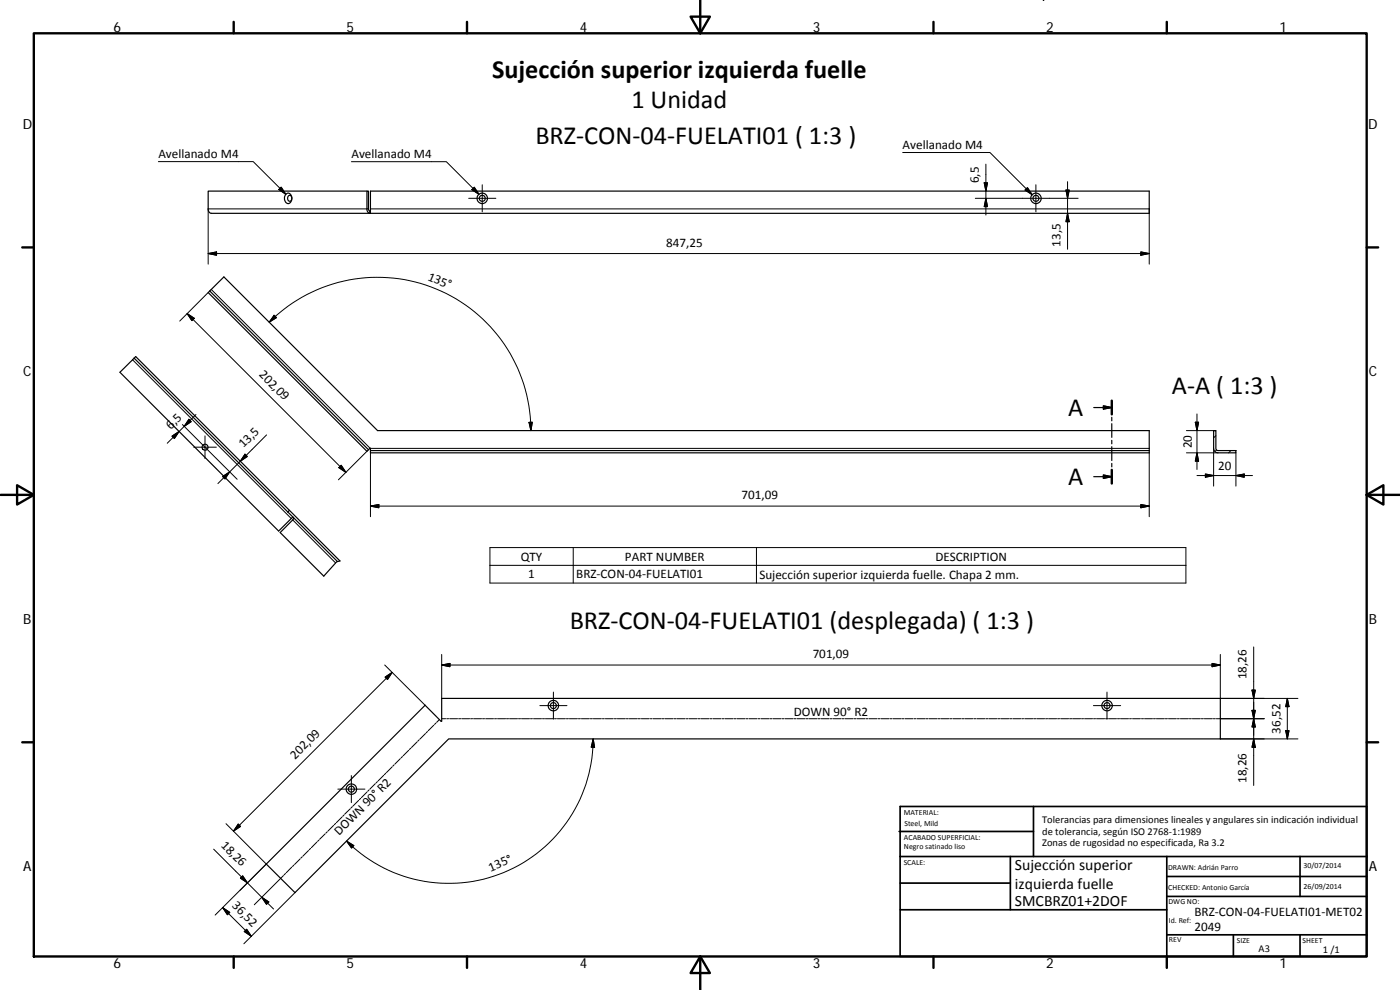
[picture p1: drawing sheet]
<svg xmlns="http://www.w3.org/2000/svg" width="420mm" height="297mm" viewBox="0 0 420 297" stroke-linecap="round" stroke-linejoin="round" font-family="sans-serif">
<g fill="none" stroke="#000" stroke-width=".36">
<path d="M313.2 0h.1M85.9 58.2a1.22 1.22 0 0 1 1.4 .2 1.22 1.22 0 0 1 .3 1.4 1.1 1.1 0 0 1-1.1 1.3 1.1 1.1 0 0 1-1.1-1.3l.1-.9zM86.5 58.8a.77 .77 0 0 1 1.1 .2 .77 .77 0 0 1-.2 1.1 .73 .73 0 0 1-1 0 .73 .73 0 0 1 0-1.1zM110.1 57.3h-47.6v5.4a1.18 1.18 0 0 0 .9 1.3h281.5v-6.7h-233.7v6.7M110.1 57.3h.5v5.4l.5 .7v.6a1.14 1.14 0 0 1-1-1.3zM111.1 63.4h.1M111.1 63.4v.6M63 87.3l4.2-4.2 46.1 46.1h231.6v6M63 87.3l-.5 .5 47.6 47.6 .5-.5M63 87.3l47.6 47.6M40.2 107.5l46.2 46.1M40.2 107.5l-4.2 4.2 47.6 47.6 4.3-4.2"/>
<path d="M40.2 107.5l.5-.5 61.3 61.3-1 .3-3.8 4.3-13.1-13.1 3.8-3.8 .1-.8M110.6 134.9l.3-.3a.34 .34 0 0 1 .4 .2 .34 .34 0 0 1-.1 .4v.7h233.7v-.7M111.2 135.2h233.7M328.2 122.3h5.5M331.1 121.8l2.6 .5-2.6 .4zM333.7 120.2v4.1M333.7 125.2v1.1M333.7 127.1v4.1M333.7 132.1v1.1M333.7 134v4.2M333.7 139v1.1M364.2 129.2h.7v5.3l.2 .5 .5 .2h5.3v.7h-5.3a1.3 1.3 0 0 1-1.4-1.4z"/>
<path d="M86.4 153.6l14.9 14.9M86.9 153.1l-.5 .5M328.2 143h5.5M331.1 142.5l2.6 .5-2.6 .5zM333.7 141v4.1M79.9 259.2l47.7-47.6 4.8 4.9 .2-.1v-6.9h233.6v12.2h-231.5l-46.2 46.1z"/>
<circle cx="144.7" cy="59.5" r="1.57"/>
<circle cx="144.7" cy="59.5" r=".9"/>
<circle cx="310.9" cy="59.5" r="1.57"/>
<circle cx="310.9" cy="59.5" r=".9"/>
<circle cx="61.5" cy="134.2" r=".91"/>
<circle cx="166.1" cy="211.7" r="1.57"/>
<circle cx="166.1" cy="211.7" r=".9"/>
<circle cx="332.2" cy="211.7" r=".9"/>
<circle cx="332.2" cy="211.7" r="1.57"/>
<circle cx="105.4" cy="236.8" r=".9"/>
<circle cx="105.5" cy="236.8" r="1.56"/>
</g>
<g fill="none" stroke="#000" stroke-width=".3">
<path d="M47.5 48.5h28.5l9.8 9.8M84.4 56.2l1.4 2.1-2.1-1.4zM105.5 48.5h28.5l9.7 9.8M140.7 59.5h8.1M142.3 56.2l1.4 2.1-2.1-1.4zM144.7 55.4v8.2M270.9 45.8h26.2l12.7 12.6M292.7 59.5h30.9M295.4 54.8h1l-.5 2.5zM295.9 49.3v15.2M295.9 59.5l.5 2.5h-1zM308.3 56.3l1.5 2.1-2.2-1.4z"/>
<path d="M310.9 55.4v8.2M319.9 57h1l-.5 2.5zM320.4 54.5v20.3M62.5 76.1l2.5-.5v1zM62.5 76.1h282.4M110.6 62.7h-48.1v16.5M111.2 62.7h233.7v16.5M320.4 64l.5 2.5h-1zM342.4 75.6l2.5 .5-2.5 .5zM56.2 94.1l47.6 47.6M56.2 94.1l2.1 1.4-.7 .7zM62.5 87.8l-8.6 8.5"/>
<path d="M63.4 86.8l47.7 47.7M80.8 96.7a46 46 0 0 1 50.1-10 46 46 0 0 1 28.4 42.5M82.3 94.6l.7 .7-2.2 1.4zM39.8 107.9l47.6 47.7M51.6 130.9l2.2-1.4-1.5 2.1zM54.7 127.4l6.7 6.7M56.7 125.8l.7 .7-2.1 1.4zM58.2 134.2h6.7M58.8 124.4l-8.6 8.6M61.5 130.8v6.8M61.6 134.3l9.6 9.5M73.5 136.3l.7 .7-2.1 1.4z"/>
<path d="M80 130.5l-14.6 14.6M102.4 139.6l1.4 2.1-2.1-1.4zM110.1 135.4l-8.5 8.6M111.2 134.5h233.7M111.2 135.9v19.1M158.8 126.7h1l-.5 2.5zM344.9 135.9v19.1M356.1 129.2h8.8M356.1 135.9h9.5M358.7 126.7h1l-.5 2.5zM359.2 124.2v16.7M359.2 135.9l.5 2.5h-1z"/>
<path d="M364.2 134.5v11.4M364.9 130.7l-.7 .7M365.1 135l-.4 .4M369.4 135.2l-.7 .7M370.9 135.9v10M66.8 143l2.1-1.4-1.4 2.1zM87.9 156l12.8 12.9M111.2 151.8l2.5-.4v1zM111.2 151.8h233.7M342.4 151.4l2.5 .4-2.5 .6zM359.2 142.7h16.7M361.7 142.2l2.5 .5-2.5 .5z"/>
<path d="M370.9 142.7l2.5-.5v1zM147 164.3h208.9v10.6h-208.9zM147 169.6h208.9M172 164.3v10.6M227 164.3v10.6M115.5 199.5l12.1 12.1M132.6 199.5l2.4-.4v.9zM132.6 199.5h233.6M132.6 196.4v13.1M363.8 199.1l2.4 .4-2.4 .5zM366.2 196.4v13.1h23.3M376.2 194.1v41.6"/>
<path d="M115.6 203.2l2.1-1.5-1.4 2.2zM117.7 201.7l-47.6 47.7M128.3 219.5l-.4 .4M130.2 217.6l-1.7 1.6M130.8 217l-.4 .4M131.9 215.9l-.9 .8M132.6 215.6h1.1M134.1 215.6h.5M134.9 215.6h2.4M137.6 215.6h.6M138.5 215.6h2.4M141.2 215.6h.6"/>
<path d="M142.1 215.6h2.4M144.8 215.6h.6M145.7 215.6h2.4M148.4 215.6h.6M149.3 215.6h2.4M152 215.6h.6M152.9 215.6h2.4M155.6 215.6h.6M156.5 215.6h2.4M159.2 215.6h.6M160.1 215.6h2.4M162 211.7h8.1"/>
<path d="M162.8 215.6h.6M163.7 215.6h2.4M166.1 207.6v8.2M166.4 215.6h.6M167.3 215.6h2.4M170 215.6h.6M170.9 215.6h2.4M173.6 215.6h.6M174.5 215.6h2.4M177.2 215.6h.6M178.1 215.6h2.4M180.8 215.6h.6"/>
<path d="M181.7 215.6h2.4M184.4 215.6h.6M185.3 215.6h2.4M188 215.6h.6M188.9 215.6h2.4M191.5 215.6h.7M192.5 215.6h2.3M195.2 215.6h.5M196.1 215.6h2.4M198.7 215.6h.7M199.7 215.6h2.3M202.3 215.6h.7"/>
<path d="M203.2 215.6h2.4M206 215.6h.5M206.9 215.6h2.3M209.5 215.6h.7M210.4 215.6h2.4M213.2 215.6h.5M214 215.6h2.4M216.7 215.6h.6M217.6 215.6h2.4M220.3 215.6h.6M221.2 215.6h2.4M223.9 215.6h.6"/>
<path d="M224.8 215.6h2.4M227.5 215.6h.6M228.4 215.6h2.4M231.1 215.6h.6M232 215.6h2.4M234.7 215.6h.6M235.6 215.6h2.4M238.3 215.6h.6M239.2 215.6h2.4M241.9 215.6h.6M242.8 215.6h2.4M245.5 215.6h.6"/>
<path d="M246.4 215.6h2.4M249.1 215.6h.6M250 215.6h2.4M252.7 215.6h.6M253.6 215.6h2.4M256.3 215.6h.6M257.2 215.6h2.4M259.9 215.6h.6M260.8 215.6h2.4M263.5 215.6h.6M264.4 215.6h2.4M267.1 215.6h.6"/>
<path d="M268 215.6h2.4M270.6 215.6h.7M271.6 215.6h2.3M274.3 215.6h.5M275.2 215.6h2.4M277.8 215.6h.7M278.8 215.6h2.3M281.4 215.6h.7M282.3 215.6h2.4M285 215.6h.6M286 215.6h2.3M288.6 215.6h.7"/>
<path d="M289.5 215.6h2.4M292.3 215.6h.5M293.1 215.6h2.4M295.8 215.6h.6M296.7 215.6h2.4M299.4 215.6h.6M300.3 215.6h2.4M303 215.6h.6M303.9 215.6h2.4M306.6 215.6h.6M307.5 215.6h2.4M310.2 215.6h.6"/>
<path d="M311.1 215.6h2.4M313.8 215.6h.6M314.7 215.6h2.4M317.4 215.6h.6M318.3 215.6h2.4M321 215.6h.6M321.9 215.6h2.4M324.6 215.6h.6M325.5 215.6h2.4M328.2 211.7h8.1M328.2 215.6h.6M329.1 215.6h2.4"/>
<path d="M331.8 215.6h.6M332.2 207.6v8.2M332.7 215.6h2.4M335.4 215.6h.6M336.3 215.6h2.4M339 215.6h.6M339.9 215.6h2.4M342.6 215.6h.6M343.5 215.6h2.4M346.2 215.6h.6M347.1 215.6h2.4M349.7 215.6h.7"/>
<path d="M350.7 215.6h2.3M353.4 215.6h.5M354.3 215.6h2.4M356.9 215.6h.7M357.9 215.6h2.3M360.5 215.6h.7M361.4 215.6h2.4M364.1 215.6h.6M365.1 215.6h14.3M375.7 213.1h1l-.5 2.5zM375.7 207.1h1l-.5 2.4zM376.2 215.6l.5 2.5h-1z"/>
<path d="M385.9 219.2h1l-.6 2.5zM386.3 209.6v12.1M386.3 209.6l.6 2.4h-1zM101.4 236.8h8.1M105.4 232.7v8.1M108.3 239.5l-.5 .4M110.1 237.6l-1.6 1.7M110.8 237l-.4 .4M112.6 235.1l-1.6 1.7M113.3 234.5l-.4 .4M115.2 232.6l-1.7 1.7M115.8 232l-.5 .4"/>
<path d="M117.7 230.1l-1.7 1.7M118.3 229.5l-.4 .4M120.2 227.6l-1.7 1.7M120.8 227l-.4 .4M122.7 225.1l-1.7 1.7M123.3 224.5l-.4 .4M125.2 222.6l-1.7 1.7M125.8 222l-.4 .4M127.7 220.1l-1.7 1.7M178 221.7a43.4 43.4 0 0 1-26.7 40.1 43.4 43.4 0 0 1-47.3-9.4M178 221.7l.4 2.5h-1zM376.2 221.7l.5 2.5h-1z"/>
<path d="M389.5 221.7h-23.3M64.1 254.8l18 17.9M67.8 247.1l12.1 12.1-15.3 15.4M71.5 247.3l.7 .7-2.1 1.4zM88.2 259.6l-.4 .4M90.1 257.7l-1.7 1.7M90.7 257.1l-.4 .4M92.6 255.2l-1.7 1.7M93.2 254.6l-.4 .4M95.1 252.7l-1.7 1.6M95.7 252.1l-.4 .4M97.6 250.2l-1.7 1.6"/>
<path d="M98.2 249.6l-.4 .4M100.1 247.7l-1.7 1.6M100.7 247l-.4 .5M102.6 245.2l-1.6 1.6M103.2 244.5l-.4 .4M104 252.4l2.2 1.3-.7 .7zM105.1 242.7l-1.7 1.6M105.8 242l-.5 .4M107.6 240.2l-1.7 1.6M66.8 272.3l8.6 8.6M66.8 272.3l2.1 1.4-.6 .8zM72.8 262.8l1.5 2.1-2.2-1.4z"/>
<path d="M73.3 279.5l.7-.7 1.4 2.1zM78.5 269.2l2.2 1.4-.7 .7zM85.1 262.7l-8.8 8.8M85.7 262.1l-.4 .4M87.6 260.2l-1.7 1.7M88.5 267.8l-15.3 15.4"/>
</g>
<g fill="none" stroke="#000" stroke-width=".71">
<path d="M10.1 10h400.1v277h-400.1zM70.1 6.6v3.4M140.2 6.6v3.4M207.3 5h5.8l-2.9 5zM210.2 0v10M280.2 6.6v3.4M350.2 6.6v3.4M6.7 74.2h3.4M410.2 74.2h3.4M333.7 120.2v4.1M.2 148.5h9.9M5.1 145.6l5 2.9-5 2.9z"/>
<path d="M333.7 141v4.1M410.2 148.5l5-2.9v5.8zM410.2 148.5h9.9M6.7 222.7h3.4M410.2 222.7h3.4M70.1 287v3.4M140.2 287v3.4M210.2 287l2.9 5h-5.8zM210.2 287v10M280.2 287v3.4M350.2 287v3.4"/>
</g>
<g fill="none" stroke="#000" stroke-width=".51">
<path d="M269.8 249.5h40.4M270.1 257h140.1M270.1 242h140.1v45h-140.1zM303.2 257v16M310.2 242v15M350.2 257v30M390.2 257v12M270.1 273h80.1M270.1 265h33.1M350.2 269h60M350.2 263h60M350.2 280.5h60"/>
<path d="M370.2 280.5v6.5M390.2 280.5v6.5"/>
</g>
<path d="M313.1 0h2.1zM331.1 121.8l2.6 .5-2.6 .4zM331.1 142.5l2.6 .5-2.6 .5z" fill="#000" stroke="#000" stroke-width=".36"/>
<g fill="#000" stroke="#000" stroke-width=".3">
<path d="M84.4 56.2l1.4 2.1-2.1-1.4zM142.3 56.2l1.4 2.1-2.1-1.4zM295.4 54.8h1l-.5 2.5zM308.3 56.3l1.5 2.1-2.2-1.4zM319.9 57h1l-.5 2.5zM62.5 76.1l2.5-.5v1zM295.9 59.5l.5 2.5h-1zM320.4 64l.5 2.5h-1zM342.4 75.6l2.5 .5-2.5 .5zM56.2 94.1l2.1 1.4-.7 .7zM82.3 94.6l.7 .7-2.2 1.4zM51.6 130.9l2.2-1.4-1.5 2.1z"/>
<path d="M56.7 125.8l.7 .7-2.1 1.4zM73.5 136.3l.7 .7-2.1 1.4zM158.8 126.7h1l-.5 2.5zM358.7 126.7h1l-.5 2.5zM359.2 135.9l.5 2.5h-1zM66.8 143l2.1-1.4-1.4 2.1zM102.4 139.6l1.4 2.1-2.1-1.4zM111.2 151.8l2.5-.4v1zM342.4 151.4l2.5 .4-2.5 .6zM361.7 142.2l2.5 .5-2.5 .5zM370.9 142.7l2.5-.5v1zM132.6 199.5l2.4-.4v.9z"/>
<path d="M115.6 203.2l2.1-1.5-1.4 2.2zM363.8 199.1l2.4 .4-2.4 .5zM375.7 213.1h1l-.5 2.5zM375.7 207.1h1l-.5 2.4zM376.2 215.6l.5 2.5h-1zM385.9 219.2h1l-.6 2.5zM386.3 209.6l.6 2.4h-1zM178 221.7l.4 2.5h-1zM376.2 221.7l.5 2.5h-1zM71.5 247.3l.7 .7-2.1 1.4zM104 252.4l2.2 1.3-.7 .7zM66.8 272.3l2.1 1.4-.6 .8z"/>
<path d="M72.8 262.8l1.5 2.1-2.2-1.4zM73.3 279.5l.7-.7 1.4 2.1zM78.5 269.2l2.2 1.4-.7 .7z"/>
</g>
<g font-size="7.9">
<text x="147.7" y="23.3">Sujección superior izquierda fuelle</text>
<text x="189.5" y="32.3">1 Unidad</text>
<text x="160.7" y="43.3">BRZ‐CON‐04‐FUELATI01 ( 1:3 )</text>
<text x="351.7" y="118.1">A‐A ( 1:3 )</text>
<text x="320.6" y="124.8">A</text>
<text x="320.6" y="145.5">A</text>
<text x="171" y="188.7">BRZ‐CON‐04‐FUELATI01 (desplegada) ( 1:3 )</text>
</g>
<g font-size="4.7">
<text x="304.6" y="261.2">Sujección superior</text>
<text x="304.6" y="266.6">izquierda fuelle</text>
<text x="304.6" y="272">SMCBRZ01+2DOF</text>
</g>
<g font-size="4.2">
<text x="34" y="9.6">6</text>
<text x="104" y="9.6">5</text>
<text x="174" y="9.6">4</text>
<text x="244" y="9.6">3</text>
<text x="314" y="9.6">2</text>
<text x="384" y="9.6">1</text>
<text x="6.8" y="38.7">D</text>
<text x="410.6" y="38.7">D</text>
<text x="7" y="112.9">C</text>
<text x="410.8" y="112.9">C</text>
<text x="7" y="187.1">B</text>
<text x="410.8" y="187.1">B</text>
<text x="7" y="261.3">A</text>
<text x="410.8" y="261.3">A</text>
<text x="34" y="290.4">6</text>
<text x="104" y="290.4">5</text>
<text x="174" y="290.4">4</text>
<text x="244" y="290.4">3</text>
<text x="314" y="290.4">2</text>
<text x="384" y="290.4">1</text>
</g>
<g font-size="3.9">
<text x="47.5" y="47.5">Avellanado M4</text>
<text x="105.5" y="47.5">Avellanado M4</text>
<text x="270.9" y="44.7">Avellanado M4</text>
<text x="293.8" y="55" transform="rotate(-90 293.8 55)">6,5</text>
<text x="200" y="74">847,25</text>
<text x="318.3" y="74" transform="rotate(-90 318.3 74)">13,5</text>
<text x="128.2" y="83.9" transform="rotate(22 128.2 83.9)">135°</text>
<text x="77.6" y="112.6" transform="rotate(45 77.6 112.6)">202,09</text>
<text x="51.3" y="129" transform="rotate(-45 51.3 129)">6,5</text>
<text x="73.1" y="134.5" transform="rotate(-45 73.1 134.5)">13,5</text>
<text x="357.7" y="134.5" transform="rotate(-90 357.7 134.5)">20</text>
<text x="365.6" y="141.1">20</text>
<text x="222.6" y="149.8">701,09</text>
<text x="156.3" y="168.2">QTY</text>
<text x="158.5" y="173.5">1</text>
<text x="172.9" y="173.5">BRZ‐CON‐04‐FUELATI01</text>
<text x="187.6" y="168.2">PART NUMBER</text>
<text x="227.9" y="173.6">Sujección superior izquierda fuelle. Chapa 2 mm.</text>
<text x="280.7" y="168.2">DESCRIPTION</text>
<text x="243.9" y="197.4">701,09</text>
<text x="374.1" y="203.9" transform="rotate(-90 374.1 203.9)">18,26</text>
<text x="238.2" y="214.8">DOWN 90° R2</text>
<text x="384.2" y="220.1" transform="rotate(-90 384.2 220.1)">36,52</text>
<text x="88.6" y="228" transform="rotate(-45 88.6 228)">202,09</text>
<text x="374.1" y="234.9" transform="rotate(-90 374.1 234.9)">18,26</text>
<text x="101.8" y="250.7" transform="rotate(-45 101.8 250.7)">DOWN 90° R2</text>
<text x="66.2" y="253.8" transform="rotate(45 66.2 253.8)">18,26</text>
<text x="147.2" y="261.5" transform="rotate(-22 147.2 261.5)">135°</text>
<text x="69.5" y="272" transform="rotate(45 69.5 272)">36,52</text>
<text x="358.5" y="274.9">BRZ‐CON‐04‐FUELATI01‐MET02</text>
<text x="358.5" y="279.4">2049</text>
</g>
<g font-size="3.1">
<text x="312.8" y="246.8">Tolerancias para dimensiones lineales y angulares sin indicación individual</text>
<text x="312.8" y="250.4">de tolerancia, según ISO 2768‐1:1989</text>
<text x="312.8" y="254">Zonas de rugosidad no especificada, Ra 3.2</text>
<text x="377.7" y="285.6">A3</text>
<text x="397" y="285.9">1 /1</text>
</g>
<g font-size="2.4">
<text x="271.2" y="244.4">MATERIAL:</text>
<text x="271.3" y="251.9">ACABADO SUPERFICIAL:</text>
<text x="271.4" y="247.9">Steel, Mild</text>
<text x="271.3" y="254.6">Negro satinado liso</text>
<text x="271.2" y="259.7">SCALE:</text>
<text x="350.6" y="260.9">DRAWN: Adrián Parro</text>
<text x="391.2" y="260.6">30/07/2014</text>
<text x="350.6" y="267">CHECKED: Antonio García</text>
<text x="391.2" y="266.6">26/09/2014</text>
<text x="350.7" y="271.4">DWG NO:</text>
<text x="350.8" y="276.8">Id. Ref:</text>
<text x="350.8" y="282.8">REV</text>
<text x="371.2" y="282.9">SIZE</text>
<text x="390.9" y="282.9">SHEET</text>
</g>
</svg>
